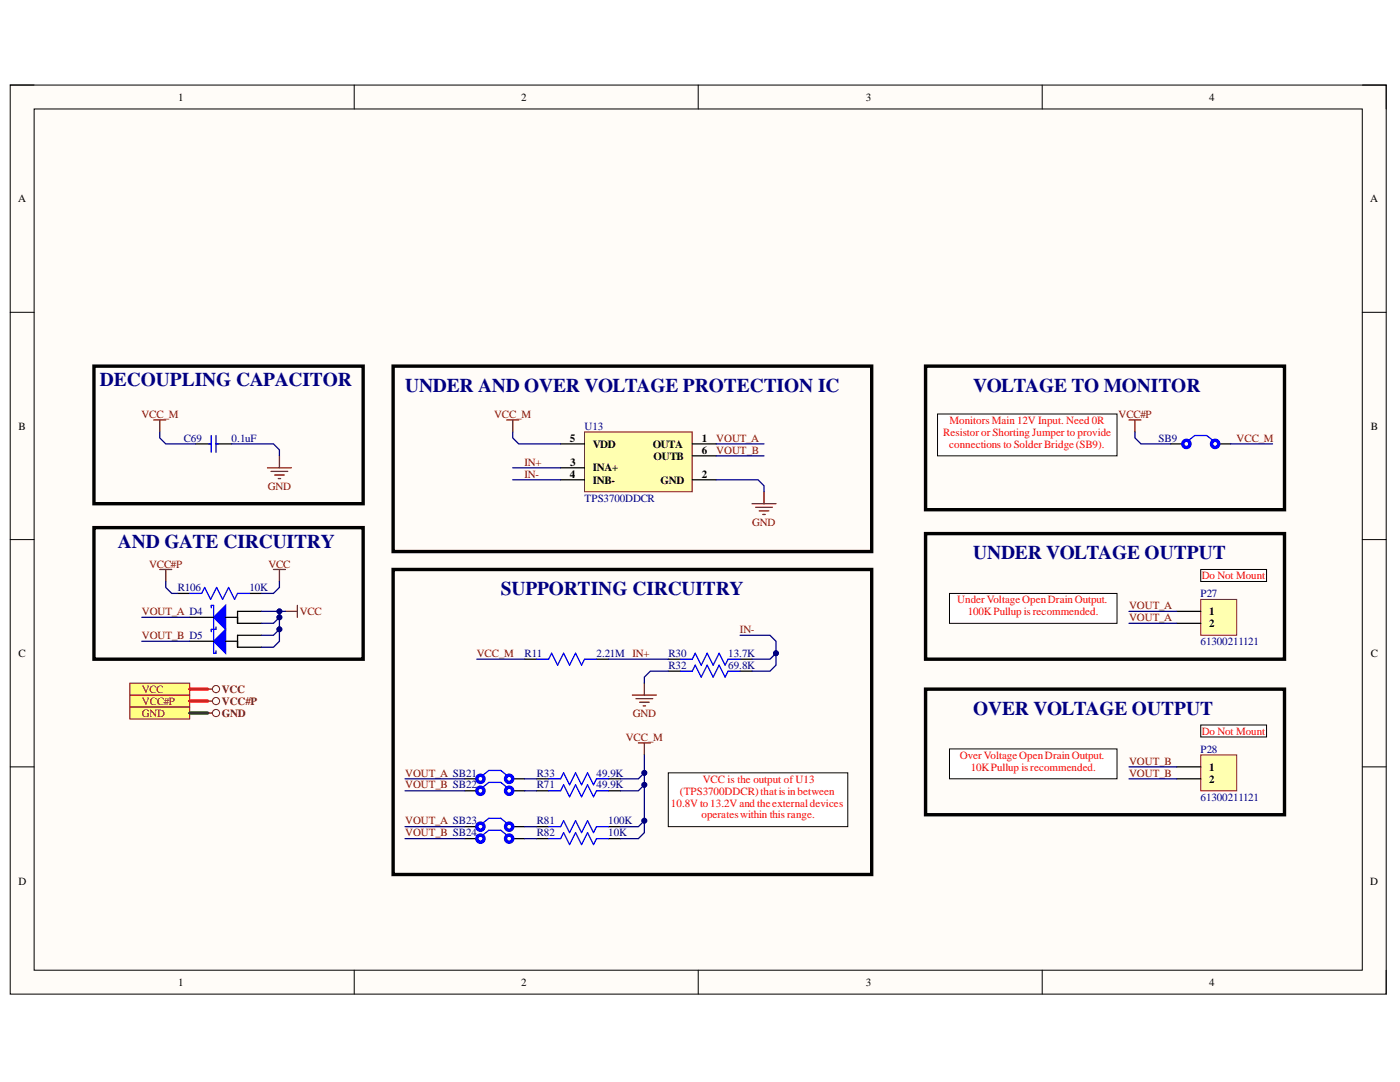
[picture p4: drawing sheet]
<svg xmlns="http://www.w3.org/2000/svg" width="279mm" height="216mm" viewBox="0 0 279 216" stroke-linecap="round" stroke-linejoin="round" font-family="sans-serif">
<path d="M2 17h274.6v181.4h-274.6z" fill-rule="evenodd" fill="#fffcf8"/>
<path d="M2 17h274.6v181.4h-274.6z" fill="none" stroke="#000" stroke-width=".2"/>
<path d="M6.8 21.7h265.1v171.9h-265.1z" fill-rule="evenodd" fill="#fffcf8"/>
<g fill="none" stroke="#000" stroke-width=".2">
<path d="M2 17h4.8M70.7 17v4.7M139.3 17v4.7M208 17v4.7M271.9 17h4.7v4.7M6.8 21.7h265.1v171.9h-265.1zM2 62.3h4.8M271.9 62.3h4.7M2 107.7h4.8M271.9 107.7h4.7M2 153h4.8M271.9 153h4.7"/>
<path d="M70.7 193.6v4.8M139.3 193.6v4.8M208 193.6v4.8M276.6 193.6v4.8"/>
</g>
<path d="M53.4 93.3h4.8M54.1 94.1h3.3M54.8 94.8h1.9M55.5 95.5h.5M55.8 91v2.3" fill="none" stroke="#800000" stroke-width=".25"/>
<path d="M18.8 73.1h53.7v27.4h-53.7zM78.5 73.1h95.5v37h-95.5zM184.7 73.1h71.6v28.6h-71.6z" fill="none" stroke="#000" stroke-width=".68"/>
<path d="M116.7 86.2h21.4v11.9h-21.4z" fill-rule="evenodd" fill="#ffffb0"/>
<path d="M116.7 86.2h21.4v11.9h-21.4z" fill="none" stroke="#800000" stroke-width=".2"/>
<g fill="none" stroke="#000" stroke-width=".25">
<path d="M39 88.6h3.2M43.1 88.6h3.1M111.9 88.6h4.8M111.9 95.7h4.8M111.9 93.3h4.8M138.1 88.6h4.8M138.1 95.7h4.8M138.1 91h4.8M104.7 131.5h2.4M119 131.5h2.4M133.4 131.5h2.4M133.4 133.9h2.4"/>
<path d="M147.7 131.5h2.4M147.7 133.9h2.4M107.1 155.4h2.4M121.4 155.4h2.4"/>
</g>
<path d="M41.7 88.6h.5M42.2 86.9v3.3M43.1 86.9v3.3M43.1 88.6h.5M107.1 131.5h2.4l.6-1.2 1.2 2.4 1.2-2.4 1.2 2.4 1.2-2.4 1.2 2.4 .6-1.2h2.3M135.8 131.5h2.3l.6-1.2 1.2 2.4 1.2-2.4 1.2 2.4 1.2-2.4 1.2 2.4 .6-1.2h2.4M135.8 133.9h2.3l.6-1.2 1.2 2.4 1.2-2.4 1.2 2.4 1.2-2.4 1.2 2.4 .6-1.2h2.4M109.5 155.4h2.4l.6-1.2 1.2 2.4 1.2-2.4 1.2 2.4 1.2-2.4 1.1 2.4 .6-1.2h2.4" fill="none" stroke="#00f" stroke-width=".25"/>
<path d="M101.1 83.8h2.4M102.3 83.8v2.4M152.5 98.1v2.4M150.1 100.5h4.8M150.8 101.2h3.3M151.5 101.9h1.9M152.2 102.7h.5M126.2 138.7h4.8M126.9 139.4h3.4M128.6 136.3v2.4M127.6 140.1h2M128.4 140.8h.4" fill="none" stroke="#800000" stroke-width=".25"/>
<path d="M184.7 106.5h71.6v25h-71.6z" fill="none" stroke="#000" stroke-width=".68"/>
<path d="M239.6 119.6h7.2v7.2h-7.2z" fill-rule="evenodd" fill="#ffffb0"/>
<path d="M239.6 119.6h7.2v7.2h-7.2z" fill="none" stroke="#800000" stroke-width=".2"/>
<path d="M234.9 122h4.7M234.9 124.4h4.7" fill="none" stroke="#000" stroke-width=".25"/>
<path d="M187.1 82.6h35.8v8.4h-35.8z" fill-rule="evenodd" fill="#fff"/>
<path d="M187.1 82.6h35.8v8.4h-35.8z" fill="none" stroke="#000" stroke-width=".2"/>
<path d="M189.5 118.4h33.4v6h-33.4z" fill-rule="evenodd" fill="#fff"/>
<path d="M189.5 118.4h33.4v6h-33.4z" fill="none" stroke="#000" stroke-width=".2"/>
<path d="M184.7 137.5h71.6v25.1h-71.6z" fill="none" stroke="#000" stroke-width=".68"/>
<path d="M239.6 150.6h7.2v7.2h-7.2z" fill-rule="evenodd" fill="#ffffb0"/>
<path d="M239.6 150.6h7.2v7.2h-7.2z" fill="none" stroke="#800000" stroke-width=".2"/>
<path d="M234.9 153h4.7M234.9 155.4h4.7" fill="none" stroke="#000" stroke-width=".25"/>
<path d="M189.5 149.4h33.4v6h-33.4z" fill-rule="evenodd" fill="#fff"/>
<path d="M189.5 149.4h33.4v6h-33.4z" fill="none" stroke="#000" stroke-width=".2"/>
<path d="M78.5 113.6h95.5v60.9h-95.5z" fill="none" stroke="#000" stroke-width=".68"/>
<path d="M107.1 157.8h2.4M121.4 157.8h2.4M107.1 164.9h2.4M107.1 167.3h2.4M121.4 164.9h2.4M121.4 167.3h2.4" fill="none" stroke="#000" stroke-width=".25"/>
<path d="M109.5 157.8h2.4l.6-1.2 1.2 2.4 1.2-2.4 1.2 2.4 1.2-2.4 1.1 2.4 .6-1.2h2.4M109.5 167.3h2.4l.6-1.2 1.2 2.4 1.2-2.4 1.2 2.4 1.2-2.4 1.1 2.4 .6-1.2h2.4M109.5 164.9h2.4l.6-1.1 1.2 2.3 1.2-2.3 1.2 2.3 1.2-2.3 1.1 2.3 .6-1.2h2.4" fill="none" stroke="#00f" stroke-width=".25"/>
<path d="M30.7 83.8h2.4M31.9 83.8v2.4M225.3 83.8h2.4M226.5 83.8v2.4" fill="none" stroke="#800000" stroke-width=".25"/>
<path d="M133.4 154.2h35.8v10.7h-35.8z" fill-rule="evenodd" fill="#fff"/>
<path d="M133.4 154.2h35.8v10.7h-35.8z" fill="none" stroke="#000" stroke-width=".2"/>
<path d="M25.9 138.7h12v2.4h-12z" fill-rule="evenodd" fill="#ffff80"/>
<g fill="none" stroke="#800000" stroke-width=".2">
<path d="M25.9 138.7h12v2.4h-12z"/>
<circle cx="43.1" cy="139.9" r=".72"/>
</g>
<path d="M41.4 139.9h1" fill="none" stroke="#800000" stroke-width=".25"/>
<path d="M25.9 141.1h12v2.4h-12z" fill-rule="evenodd" fill="#ffff80"/>
<g fill="none" stroke="#800000" stroke-width=".2">
<path d="M25.9 141.1h12v2.4h-12z"/>
<circle cx="43.1" cy="142.3" r=".72"/>
</g>
<path d="M31.9 113.6h2.4M33.1 113.6v2.4M54.6 113.6h2.4M55.8 113.6v2.4M57 122h2.3M59.3 120.8v2.4M41.4 142.3h1M127.4 148.2h2.4M128.6 148.2v2.4" fill="none" stroke="#800000" stroke-width=".25"/>
<path d="M35.5 118.4h2.4M49.8 118.4h2.4M92.8 155.4h2.4M92.8 157.8h2.4M102.3 155.4h2.4M102.3 157.8h2.4M92.8 164.9h2.4M92.8 167.3h2.4M102.3 164.9h2.4M102.3 167.3h2.4" fill="none" stroke="#000" stroke-width=".25"/>
<g fill="none" stroke="#00f" stroke-width=".68">
<circle cx="95.9" cy="155.4" r=".71"/>
<circle cx="95.9" cy="157.8" r=".72"/>
<circle cx="101.6" cy="155.4" r=".72"/>
<circle cx="101.6" cy="157.8" r=".72"/>
<circle cx="95.9" cy="167.3" r=".71"/>
<circle cx="95.9" cy="165" r=".71"/>
<circle cx="101.6" cy="167.3" r=".72"/>
<circle cx="101.6" cy="165" r=".72"/>
</g>
<path d="M37.9 118.4h2.3l.6-1.2 1.2 2.4 1.2-2.4 1.2 2.4 1.2-2.4 1.2 2.4 .6-1.2h2.4M96.4 154.7l1.2-1h2.3l1.2 1M96.4 157.1l1.2-1h2.3l1.2 1M96.4 164.2l1.2-.9h2.3l1.2 .9M96.4 166.6l1.2-.9h2.3l1.2 .9" fill="none" stroke="#00f" stroke-width=".25"/>
<path d="M18.8 105.3h53.7v26.2h-53.7z" fill="none" stroke="#000" stroke-width=".68"/>
<path d="M239.6 113.6h13.2v2.4h-13.2z" fill-rule="evenodd" fill="#fff"/>
<path d="M239.6 113.6h13.2v2.4h-13.2z" fill="none" stroke="#000" stroke-width=".2"/>
<path d="M239.6 144.7h13.2v2.4h-13.2z" fill-rule="evenodd" fill="#fff"/>
<path d="M239.6 144.7h13.2v2.4h-13.2z" fill="none" stroke="#000" stroke-width=".2"/>
<path d="M233.7 88.6h2.4M243.2 88.6h2.4" fill="none" stroke="#000" stroke-width=".25"/>
<g fill="none" stroke="#00f" stroke-width=".68">
<circle cx="236.8" cy="88.6" r=".72"/>
<circle cx="242.5" cy="88.6" r=".72"/>
</g>
<path d="M237.2 87.9l1.2-1h2.4l1.2 1" fill="none" stroke="#00f" stroke-width=".25"/>
<path d="M25.9 136.3h12v2.4h-12z" fill-rule="evenodd" fill="#ffff80"/>
<g fill="none" stroke="#800000" stroke-width=".2">
<path d="M25.9 136.3h12v2.4h-12z"/>
<circle cx="43.1" cy="137.5" r=".72"/>
</g>
<path d="M41.4 137.5h1" fill="none" stroke="#800000" stroke-width=".25"/>
<path d="M47.4 124.4h4.8" fill="none" stroke="#000" stroke-width=".25"/>
<path d="M42.6 123.2l2.4-2.4v4.8z" fill="#00f"/>
<path d="M42.2 121.3v-.5h.4v4.8h.5v-.5M42.6 123.2l2.4-2.4v4.8z" fill="none" stroke="#00f" stroke-width=".25"/>
<path d="M37.9 123.2h4.7M45 123.2h2.4M47.4 129.1h4.8M52.2 122h-4.8v2.4" fill="none" stroke="#000" stroke-width=".25"/>
<path d="M42.6 128l2.4-2.4v4.7z" fill="#00f"/>
<path d="M42.2 126v-.4h.4v4.7h.5v-.4M42.6 128l2.4-2.4v4.7z" fill="none" stroke="#00f" stroke-width=".25"/>
<path d="M37.9 128h4.7M45 128h2.4M52.2 126.8h-4.8v2.3" fill="none" stroke="#000" stroke-width=".25"/>
<g fill="none" stroke="#000080" stroke-width=".25">
<path d="M31.9 86.2v1.2l1.2 1.2h5.9M46.2 88.6h8.4l1.2 1.2v1.2M102.3 86.2v1.2l1.2 1.2h8.4M102.3 93.3h9.6M102.3 95.7h9.6M142.9 95.7h8.4l1.2 1.2v1.2M142.9 88.6h9.6M142.9 91h9.6M226.5 86.2v1.2l1.2 1.2h6M95.2 131.5h9.5M121.4 131.5h12M133.4 133.9h-3.6l-1.2 1.2v1.2"/>
<path d="M150.1 131.5h3.6l1.2-1.2v2.4l-1.2 1.2h-3.6M225.3 124.4h9.6M225.3 122h9.6M225.3 155.4h9.6M225.3 153h9.6"/>
</g>
<circle cx="154.9" cy="130.3" r=".48" fill="#000080"/>
<circle cx="154.9" cy="130.3" r=".48" fill="none" stroke="#000080" stroke-width=".2"/>
<path d="M147.7 126.8h6l1.2 1.2v2.3" fill="none" stroke="#000080" stroke-width=".25"/>
<circle cx="154.9" cy="130.3" r=".48" fill="#000080"/>
<circle cx="154.9" cy="130.3" r=".48" fill="none" stroke="#000080" stroke-width=".2"/>
<path d="M123.8 155.4h3.6l1.2-1.2v2.4l-1.2 1.2h-3.6" fill="none" stroke="#000080" stroke-width=".25"/>
<circle cx="128.6" cy="154.2" r=".48" fill="#000080"/>
<circle cx="128.6" cy="154.2" r=".48" fill="none" stroke="#000080" stroke-width=".2"/>
<circle cx="128.6" cy="156.6" r=".48" fill="#000080"/>
<circle cx="128.6" cy="156.6" r=".48" fill="none" stroke="#000080" stroke-width=".2"/>
<path d="M128.6 150.6v3.6" fill="none" stroke="#000080" stroke-width=".25"/>
<circle cx="128.6" cy="154.2" r=".48" fill="#000080"/>
<circle cx="128.6" cy="154.2" r=".48" fill="none" stroke="#000080" stroke-width=".2"/>
<path d="M123.8 164.9h3.6l1.2-1.1v2.3l-1.2 1.2h-3.6" fill="none" stroke="#000080" stroke-width=".25"/>
<circle cx="128.6" cy="163.8" r=".48" fill="#000080"/>
<circle cx="128.6" cy="163.8" r=".48" fill="none" stroke="#000080" stroke-width=".2"/>
<path d="M128.6 156.6v7.2" fill="none" stroke="#000080" stroke-width=".25"/>
<circle cx="128.6" cy="156.6" r=".48" fill="#000080"/>
<circle cx="128.6" cy="156.6" r=".48" fill="none" stroke="#000080" stroke-width=".2"/>
<circle cx="128.6" cy="163.8" r=".48" fill="#000080"/>
<circle cx="128.6" cy="163.8" r=".48" fill="none" stroke="#000080" stroke-width=".2"/>
<path d="M37.9 142.3h3.5" fill="none" stroke="#274e13" stroke-width=".68"/>
<path d="M37.9 139.9h3.5" fill="none" stroke="#f00" stroke-width=".68"/>
<path d="M55.8 122v1.2l-1.2 1.2h-2.4M80.8 155.4h12M80.8 157.8h12M104.7 155.4h2.4M104.7 157.8h2.4M80.8 167.3h12M80.8 164.9h12M104.7 167.3h2.4M104.7 164.9h2.4" fill="none" stroke="#000080" stroke-width=".25"/>
<circle cx="55.8" cy="123.2" r=".48" fill="#000080"/>
<circle cx="55.8" cy="123.2" r=".48" fill="none" stroke="#000080" stroke-width=".2"/>
<circle cx="55.8" cy="122" r=".48" fill="#000080"/>
<circle cx="55.8" cy="122" r=".48" fill="none" stroke="#000080" stroke-width=".2"/>
<path d="M33.1 116v1.2l1.2 1.2h1.2M55.8 116v1.2l-1.2 1.2h-2.4M28.3 128h9.6M28.3 123.2h9.6M52.2 122h4.8" fill="none" stroke="#000080" stroke-width=".25"/>
<circle cx="55.8" cy="122" r=".48" fill="#000080"/>
<circle cx="55.8" cy="122" r=".48" fill="none" stroke="#000080" stroke-width=".2"/>
<path d="M55.8 125.6l-1.2 1.2h-2.4" fill="none" stroke="#000080" stroke-width=".25"/>
<circle cx="55.8" cy="125.6" r=".48" fill="#000080"/>
<circle cx="55.8" cy="125.6" r=".48" fill="none" stroke="#000080" stroke-width=".2"/>
<path d="M55.8 123.2v4.8l-1.2 1.1h-2.4" fill="none" stroke="#000080" stroke-width=".25"/>
<circle cx="55.8" cy="123.2" r=".48" fill="#000080"/>
<circle cx="55.8" cy="123.2" r=".48" fill="none" stroke="#000080" stroke-width=".2"/>
<circle cx="55.8" cy="125.6" r=".48" fill="#000080"/>
<circle cx="55.8" cy="125.6" r=".48" fill="none" stroke="#000080" stroke-width=".2"/>
<path d="M245.6 88.6h8.4" fill="none" stroke="#000080" stroke-width=".25"/>
<path d="M37.9 137.5h3.5" fill="none" stroke="#f00" stroke-width=".68"/>
<g font-size="3.9" fill="#000080">
<text x="19.9" y="77">DECOUPLING CAPACITOR</text>
<text x="80.9" y="78.2">UNDER AND OVER VOLTAGE PROTECTION IC</text>
<text x="194.2" y="78.2">VOLTAGE TO MONITOR</text>
<text x="23.5" y="109.3">AND GATE CIRCUITRY</text>
<text x="194.2" y="111.6">UNDER VOLTAGE OUTPUT</text>
<text x="99.9" y="118.8">SUPPORTING CIRCUITRY</text>
<text x="194.2" y="142.6">OVER VOLTAGE OUTPUT</text>
</g>
<g font-size="2.2">
<text x="35.6" y="20.1">1</text>
<text x="104" y="20.1">2</text>
<text x="172.8" y="20.1">3</text>
<text x="241.3" y="20.1">4</text>
<text x="3.6" y="40.4">A</text>
<text x="273.5" y="40.4">A</text>
<text x="3.7" y="85.7">B</text>
<text x="113.7" y="88.2">5</text>
<text x="118.3" y="89.3">VDD</text>
<text x="130.3" y="89.3">OUTA</text>
<text x="140.1" y="88.2">1</text>
<text x="273.6" y="85.7">B</text>
<text x="113.7" y="95.3">4</text>
<text x="113.8" y="92.9">3</text>
<text x="118.3" y="94.1">INA+</text>
<text x="130.4" y="91.7">OUTB</text>
<text x="140.1" y="95.3">2</text>
<text x="140.1" y="90.5">6</text>
<text x="118.3" y="96.5">INB-</text>
<text x="131.8" y="96.5">GND</text>
<text x="241.3" y="122.8">1</text>
<text x="241.3" y="125.1">2</text>
<text x="3.7" y="131.1">C</text>
<text x="273.6" y="131.1">C</text>
<text x="241.3" y="153.8">1</text>
<text x="241.3" y="156.1">2</text>
<text x="3.7" y="176.5">D</text>
<text x="273.5" y="176.5">D</text>
<text x="35.6" y="196.8">1</text>
<text x="104" y="196.8">2</text>
<text x="172.8" y="196.8">3</text>
<text x="241.3" y="196.8">4</text>
</g>
<g font-size="2.2" fill="#800000">
<text x="28.2" y="83.3">VCC_M</text>
<text x="98.6" y="83.3">VCC_M</text>
<text x="223.2" y="83.3">VCC#P</text>
<text x="142.9" y="88.2">VOUT_A</text>
<text x="246.8" y="88.2">VCC_M</text>
<text x="104.7" y="92.9">IN+</text>
<text x="104.7" y="95.3">IN-</text>
<text x="142.9" y="90.5">VOUT_B</text>
<text x="53.5" y="97.7">GND</text>
<text x="150.1" y="104.9">GND</text>
<text x="29.7" y="113.2">VCC#P</text>
<text x="53.6" y="113.2">VCC</text>
<text x="28.3" y="122.8">VOUT_A D4</text>
<text x="59.8" y="122.8">VCC</text>
<text x="225.3" y="121.5">VOUT_A</text>
<text x="225.3" y="124">VOUT_A</text>
<text x="28.3" y="127.5">VOUT_B D5</text>
<text x="95.1" y="131.1">VCC_M</text>
<text x="147.7" y="126.3">IN-</text>
<text x="28.3" y="140.7">VCC#P</text>
<text x="28.3" y="143.1">GND</text>
<text x="28.3" y="138.2">VCC</text>
<text x="44.3" y="140.7">VCC#P</text>
<text x="44.3" y="143.1">GND</text>
<text x="44.3" y="138.2">VCC</text>
<text x="126.3" y="143.1">GND</text>
<text x="124.9" y="147.8">VCC_M</text>
<text x="80.9" y="155">VOUT_A SB21</text>
<text x="225.3" y="152.6">VOUT_B</text>
<text x="225.3" y="155">VOUT_B</text>
<text x="80.9" y="157.3">VOUT_B SB22</text>
<text x="80.9" y="164.5">VOUT_A SB23</text>
<text x="80.9" y="166.9">VOUT_B SB24</text>
</g>
<g font-size="2.2" fill="#000080">
<text x="36.7" y="88.2">C69</text>
<text x="46.2" y="88.2">0.1uF</text>
<text x="116.7" y="85.7">U13</text>
<text x="231.2" y="88.2">SB9</text>
<text x="116.7" y="100.1">TPS3700DDCR</text>
<text x="35.5" y="118">R106</text>
<text x="49.8" y="118">10K</text>
<text x="239.6" y="119.2">P27</text>
<text x="104.7" y="131.1">R11</text>
<text x="119" y="131.1">2.21M IN+</text>
<text x="133.4" y="131.1">R30</text>
<text x="145.3" y="131.1">13.7K</text>
<text x="239.6" y="128.7">61300211121</text>
<text x="133.4" y="133.5">R32</text>
<text x="145.3" y="133.5">69.8K</text>
<text x="107.1" y="155">R33</text>
<text x="119" y="155">49.9K</text>
<text x="239.6" y="150.2">P28</text>
<text x="107.1" y="157.3">R71</text>
<text x="119" y="157.3">49.9K</text>
<text x="239.6" y="159.8">61300211121</text>
<text x="107.1" y="164.5">R81</text>
<text x="107.1" y="166.9">R82</text>
<text x="121.4" y="164.5">100K</text>
<text x="121.4" y="166.9">10K</text>
</g>
<g font-size="2.2" fill="#f00">
<text x="188.2" y="87">Resistor or Shorting Jumper to provide</text>
<text x="189.4" y="89.3">connections to SolderBridge(SB9).</text>
<text x="189.5" y="84.5">Monitors Main 12V Input. Need 0R</text>
<text x="239.9" y="115.6">Do Not Mount</text>
<text x="191" y="120.3">UnderVoltageOpenDrain Output.</text>
<text x="193.1" y="122.8">100KPullup is recommended.</text>
<text x="239.9" y="146.6">Do Not Mount</text>
<text x="191.5" y="151.4">OverVoltageOpenDrain Output.</text>
<text x="193.7" y="153.8">10KPullup is recommended.</text>
<text x="133.9" y="161">10.8V to 13.2V and theexternaldevices</text>
<text x="135.7" y="158.6">(TPS3700DDCR)thatis in between</text>
<text x="140.2" y="156.1">VCC is the output of U13</text>
<text x="140" y="163.3">operateswithin this range.</text>
</g>
</svg>
